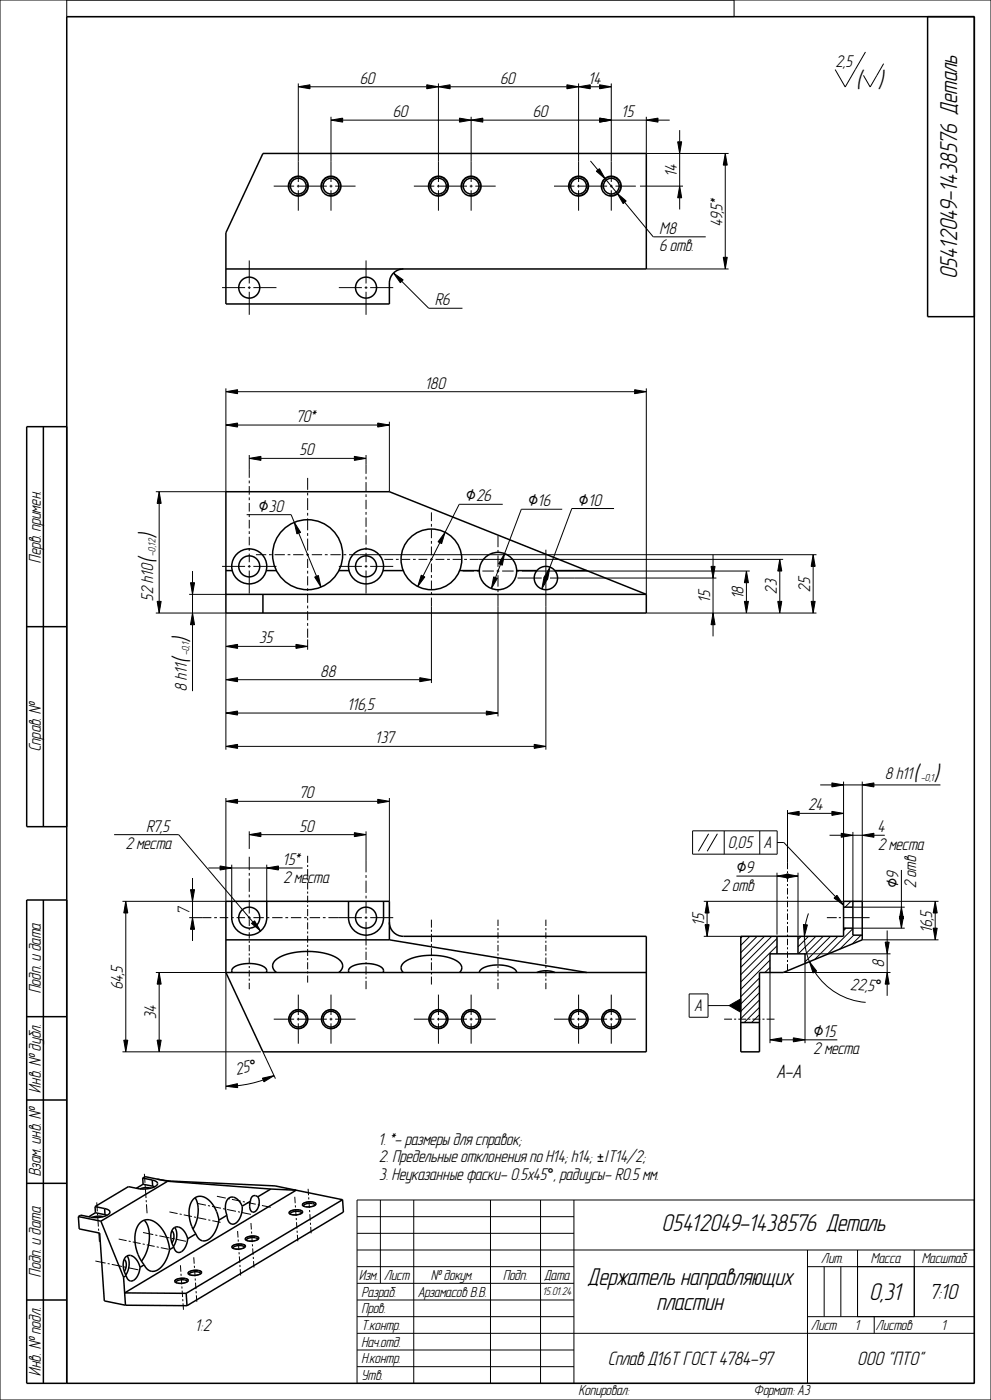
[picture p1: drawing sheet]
<svg xmlns="http://www.w3.org/2000/svg" width="297mm" height="420mm" viewBox="0 0 297 420" stroke-linecap="round" stroke-linejoin="round" font-family="sans-serif">
<g fill="#000">
<path d="M89.4 26l3.5-.6v1.2zM99.2 36l3.5-.6v1.2zM131.4 26l3.5-.6v1.2zM127.9 25.4l3.5 .6-3.5 .6zM141.2 36l3.5-.6v1.2zM137.7 35.4l3.5 .6-3.5 .6zM169.9 25.4l3.5 .6-3.5 .6zM173.4 26l3.5-.6v1.2zM179.7 35.4l3.5 .6-3.5 .6zM179.7 25.4l3.5 .6-3.5 .6zM193.7 36l3.5-.6v1.2zM178.7 51.4l.9-.8 1.8 3.1z"/>
<path d="M185 58l2.7 2.3-1 .8zM203.7 55.8l.6 3.5h-1.2zM203.1 42.5h1.2l-.6 3.5zM217.4 46l.6 3.5h-1.2zM117.9 81.9l2.9 2.1-.8 .8zM216.8 77.2h1.2l-.6 3.5zM67.7 117.5l3.5-.6v1.2zM190.2 116.9l3.5 .6-3.5 .6zM67.7 127.5l3.5-.6v1.2zM74.7 137.5l3.5-.6v1.2zM106.2 136.9l3.5 .6-3.5 .6zM113.2 126.9l3.5 .6-3.5 .6z"/>
<path d="M47.7 147.5l.6 3.5h-1.2zM88.2 156.7l1.9 3-1.1 .5zM133.4 159.7l-1 3.4-1.1-.6zM57.1 174.8h1.2l-.6 3.5zM94.3 173.1l1.1-.4 .8 3.4zM126.2 172.5l1.1 .6-2.1 2.8zM147.9 173.1l1.2 .4-1.8 3.1zM151.2 166.1l-.6 3.5-1.2-.5zM163 173.2l1.2 .4-1.8 3.1zM164.8 170.1l-.6 3.5-1.2-.4zM213.1 169.9h1.2l-.6 3.5zM223.7 171.3l.6 3.5h-1.2z"/>
<path d="M233.7 167.8l.6 3.5h-1.2zM243.7 166.4l.6 3.5h-1.2zM47.1 180.4h1.2l-.6 3.5zM57.7 183.9l.6 3.5h-1.2zM67.7 193.9l3.5-.6v1.2zM88.7 193.3l3.5 .6-3.5 .6zM213.7 183.9l.6 3.5h-1.2zM223.1 180.4h1.2l-.6 3.5zM233.1 180.4h1.2l-.6 3.5zM243.1 180.4h1.2l-.6 3.5zM67.7 203.9l3.5-.6v1.2zM67.7 213.9l3.5-.6v1.2z"/>
<path d="M125.8 203.3l3.5 .6-3.5 .6zM145.7 213.3l3.5 .6-3.5 .6zM67.7 223.9l3.5-.6v1.2zM160.1 223.3l3.5 .6-3.5 .6zM249.3 234.9l3.5 .6-3.5 .6zM258.4 235.5l3.5-.6v1.2zM67.7 240.4l3.5-.6v1.2zM74.7 250.4l3.5-.6v1.2zM106.2 249.8l3.5 .6-3.5 .6zM113.2 239.8l3.5 .6-3.5 .6zM236 244l3.5-.6v1.2zM249.3 243.4l3.5 .6-3.5 .6z"/>
<path d="M252.1 250l3.5 .6-3.5 .6zM258.4 250.6l3.5-.6v1.2zM37.7 270.4l.6 3.5h-1.2zM57.7 275.3l.6 3.5h-1.2zM57.1 266.9h1.2l-.6 3.5zM65.9 259.8l3.5 .6-3.5 .6zM75.4 277l.9-.8 1.8 3.1zM79.9 260.4l3.5-.6v1.2zM211.9 270.4l.6 3.5h-1.2zM232.9 262.8l3.5-.6v1.2zM235.7 262.2l3.5 .6-3.5 .6zM250 269.4l.8-.8 2 2.9z"/>
<path d="M270.1 272.1l.6 3.5h-1.2zM269.5 274.9h1.2l-.6 3.5zM280.3 270.4l.6 3.5h-1.2zM47.7 291.7l.6 3.5h-1.2zM211.3 277.4h1.2l-.6 3.5zM218.5 301.7l3.5-2v4zM240.8 277.4l1.2 .1-.9 3.4zM242.6 288.5l2.1 2.8-1 .6zM265.9 291.7l.6 3.5h-1.2zM265.3 282.6h1.2l-.6 3.5zM279.7 278.4h1.2l-.6 3.5zM37.1 312h1.2l-.6 3.5z"/>
<path d="M47.1 312h1.2l-.6 3.5zM230.8 312l3.5-.6v1.2zM237.8 311.4l3.5 .6-3.5 .6zM67.7 325.9l3.5-.8v1.2zM78.7 323.4l3.4-.7-3 1.9z"/>
</g>
<g fill="none" stroke="#000" stroke-width=".3">
<path d="M0 0h297v420h-297zM20 0v5h200v-5M259.4 15.6l-6.1 10.5-3-5.2M264.8 19.1l-4 7-2-3.5M89.4 26l3.5-.6v1.2zM89.4 25v29.6M92.9 26h35M99.2 36l3.5-.6v1.2zM99.2 35v19.6M102.7 36h35M127.9 25.4l3.5 .6-3.5 .6zM131.4 26l3.5-.6v1.2z"/>
<path d="M131.4 25v29.6M134.9 26h35M137.7 35.4l3.5 .6-3.5 .6zM141.2 36l3.5-.6v1.2zM141.2 35v19.6M141.2 36h38.5M169.9 25.4l3.5 .6-3.5 .6zM173.4 26l3.5-.6v1.2zM173.4 25v29.6M176.9 26h2.8M179.7 35.4l3.5 .6-3.5 .6zM179.7 25.4l3.5 .6-3.5 .6z"/>
<path d="M183.2 25v29.6M183.2 36h10.5M193.7 36l3.5-.6v1.2zM193.7 35v11h24.7M197.2 36h3.5M203.7 39v3.5M82 55.8h6.2M86.7 56.6a2.8 2.8 0 0 1 2.5-3.6 2.8 2.8 0 0 1 3 3.1 2.8 2.8 0 0 1-3.5 2.4M89 55.8h9M89.4 55.4v.9M89.4 57.1v6.1M96.5 56.6a2.8 2.8 0 0 1 2.5-3.6 2.8 2.8 0 0 1 3 3.1 2.8 2.8 0 0 1-3.5 2.4"/>
<path d="M98.8 55.8h.8M99.2 55.4v.9M99.2 57.1v6.1M100.4 55.8h6.2M124 55.8h6.2M128.7 56.6a2.8 2.8 0 0 1 2.5-3.6 2.8 2.8 0 0 1 3 3.1 2.8 2.8 0 0 1-3.5 2.4M131 55.8h9M131.4 55.4v.9M131.4 57.1v6.1M138.5 56.6a2.8 2.8 0 0 1 2.5-3.6 2.8 2.8 0 0 1 3 3.1 2.8 2.8 0 0 1-3.5 2.4M140.8 55.8h.8M141.2 55.4v.9"/>
<path d="M141.2 57.1v6.1M142.4 55.8h6.2M166 55.8h6.2M170.7 56.6a2.8 2.8 0 0 1 2.5-3.6 2.8 2.8 0 0 1 3 3.1 2.8 2.8 0 0 1-3.5 2.4M173 55.8h9M173.4 55.4v.9M173.4 57.1v6.1M177 48.3l2.2 2.7M178.7 51.4l.9-.8 1.8 3.1zM180.5 56.6a2.8 2.8 0 0 1 2.5-3.6 2.8 2.8 0 0 1 3 3.1 2.8 2.8 0 0 1-3.5 2.4M181.4 53.7l3.6 4.3M182.8 55.8h.8"/>
<path d="M183.2 55.4v.9M183.2 57.1v6.1M184.4 55.8h6.2M185 58l2.7 2.3-1 .8zM191.8 55.8h12.9M203.1 42.5h1.2l-.6 3.5zM203.7 55.8l.6 3.5h-1.2zM203.7 46v9.8M203.7 59.3v3.5M217.4 46l.6 3.5h-1.2zM217.4 49.5v27.7M74.7 78.1v6.9"/>
<path d="M109.7 78.1v6.9M187.2 60.7l8.6 10.4h15.7M216.8 77.2h1.2l-.6 3.5zM66.5 86.3h7M74.3 86.3h.8M74.7 85.9v.8M74.7 87.5v6.9M75.9 86.3h6.9M101.5 86.3h7M109.3 86.3h.8M109.7 85.9v.8M109.7 87.5v6.9"/>
<path d="M110.9 86.3h6.9M117.9 81.9l2.9 2.1-.8 .8zM120.4 84.4l8.1 8.1h10.1M193.7 80.7h24.7M67.7 117.5l3.5-.6v1.2zM67.7 116.5v31h-21M71.2 117.5h119M190.2 116.9l3.5 .6-3.5 .6zM193.7 116.5v61.8M67.7 127.5l3.5-.6v1.2zM71.2 127.5h42M74.7 137.5l3.5-.6v1.2z"/>
<path d="M74.7 136.5v6.8M78.2 137.5h28M106.2 136.9l3.5 .6-3.5 .6zM109.7 136.5v5.6M113.2 126.9l3.5 .6-3.5 .6zM116.7 126.5v21M47.7 147.5l.6 3.5h-1.2zM47.7 151v29.4M73.9 154.4h13.4l.9 2.3M74.7 144.2v.8M74.7 145.8v2.6M74.7 149.2v.9"/>
<path d="M74.7 150.9v2.6M74.7 154.3v.8M74.7 156v2.5M74.7 159.4v.8M88.2 156.7l1.9 3-1.1 .5zM89.5 159.9l5.4 13M92.2 143.4v3.6M92.2 147.8v.8M92.2 149.4v3.6M92.2 153.9v.8M92.2 155.5v3.6M92.2 159.9v.9"/>
<path d="M109.7 143v.8M109.7 144.6v2.9M109.7 148.3v.8M109.7 149.9v2.9M109.7 153.6v.8M109.7 155.2v2.9M109.7 158.9v.8M129.3 153.7v2.6M129.3 157.2v.8M129.3 158.8v2.7M133.4 159.7l-1 3.4-1.1-.6zM150.7 151.3h-13.1l-4.2 8.4"/>
<path d="M168.5 152.8h-12.3l-5 13.3M184 152.6h-12.6l-6.6 17.5M56.7 178.3h11M57.1 174.8h1.2l-.6 3.5zM57.7 171.3v3.5M57.7 178.3v5.6M66.5 169.9h7M74.3 169.9h.8M74.7 161v2.6M74.7 164.4v.9M74.7 166.1v2.6M74.7 169.5v.8"/>
<path d="M74.7 171.2v6.9M75.9 169.9h6.9M76.7 166.4h3.1M80.6 166.4h.9M82.3 166.4h3.1M86.2 166.4h.8M87.9 166.4h3.1M91.8 166.4h.8M92.2 161.6v3.6M92.2 166v.8M92.2 167.7v2.7M92.2 171.2v.9"/>
<path d="M92.2 172.9v2.7M92.2 176.5v.8M92.2 178.1v2.8M93.4 166.4h3.1M94.3 173.1l1.1-.4 .8 3.4zM97.4 166.4h.8M99 166.4h3.1M101.5 169.9h7M102.9 166.4h.9M104.6 166.4h140.1M109.3 169.9h.8M109.7 160.5v2.9"/>
<path d="M109.7 164.2v.8M109.7 165.9v2.8M109.7 169.5v.8M109.7 171.2v6.9M110.9 169.9h6.9M115.2 167.8h2.6M118.7 167.8h.8M120.3 167.8h2.6M123.8 167.8h.8M125.4 167.8h2.7M126.2 172.5l1.1 .6-2.1 2.8zM128.9 167.8h.8"/>
<path d="M129.3 162.3v.8M129.3 163.9v2.7M129.3 167.4v.8M129.3 169.1v2.6M129.3 172.5v.8M129.3 174.2v2.6M129.3 177.6v.9M129.3 179.3v25.6M130.5 167.8h2.7M131.8 162.8l-5 10M134 167.8h.8M135.7 167.8h2.6"/>
<path d="M138.6 171.3h3.5M139.1 167.8h.8M140.8 167.8h93.9M142.9 171.3h.8M144.6 171.3h3.4M147.9 173.1l1.2 .4-1.8 3.1zM148.8 171.3h.9M149.2 160.7v3.4M149.2 165v.8M149.2 166.6v3.5M149.2 170.9v.8M149.2 172.6v3.4"/>
<path d="M149.2 176.8v.8M149.2 178.5v36.4M150 169.3l-1.5 4M150.5 171.3h3.4M151.2 166.1l-.6 3.5-1.2-.5zM154.8 171.3h.8M155.1 173.4h7.3M163 173.2l1.2 .4-1.8 3.1zM163.2 173.4h.8M163.6 164.9v7.3M163.6 173v.8M163.6 174.7v50.2"/>
<path d="M164.8 170.1l-.6 3.5-1.2-.4zM164.8 173.4h49.9M213.1 169.9h1.2l-.6 3.5zM213.7 166.4v3.5M213.7 173.4v10.5M223.7 171.3l.6 3.5h-1.2zM223.7 174.8v5.6M224.7 171.3h-68.3M233.7 167.8l.6 3.5h-1.2zM233.7 171.3v9.1M243.7 166.4l.6 3.5h-1.2zM243.7 169.9v10.5"/>
<path d="M46.7 183.9h21v41M47.1 180.4h1.2l-.6 3.5zM57.7 183.9l.6 3.5h-1.2zM57.7 187.4v19.9M67.7 193.9l3.5-.6v1.2zM71.2 193.9h17.5M88.7 193.3l3.5 .6-3.5 .6zM92.2 181.7v.8M92.2 183.3v2.8M92.2 186.9v.8M92.2 188.6v2.7M92.2 191.8v3.1"/>
<path d="M193.7 183.9h51M213.7 183.9l.6 3.5h-1.2zM213.7 187.4v3.5M223.1 180.4h1.2l-.6 3.5zM233.1 180.4h1.2l-.6 3.5zM243.1 180.4h1.2l-.6 3.5zM67.7 203.9l3.5-.6v1.2zM67.7 213.9l3.5-.6v1.2zM71.2 213.9h74.5M71.2 203.9h54.6M125.8 203.3l3.5 .6-3.5 .6zM145.7 213.3l3.5 .6-3.5 .6z"/>
<path d="M67.7 223.9l3.5-.6v1.2zM67.7 239.4v31h-31M71.2 223.9h88.9M113.2 239.8l3.5 .6-3.5 .6zM116.7 239.4v31M160.1 223.3l3.5 .6-3.5 .6zM245.8 235.5h3.5M249.3 234.9l3.5 .6-3.5 .6zM252.8 234.5v35.9h-41.9M252.8 235.5h5.6M258.4 235.5l3.5-.6v1.2zM258.4 234.5v35.9h22.9"/>
<path d="M261.9 235.5h19.9M34.2 250.4h19.3l22.3 26.2M65.9 259.8l3.5 .6-3.5 .6zM67.7 240.4l3.5-.6v1.2zM69.4 259.4v11M71.2 240.4h42M74.7 257v4M74.7 250.4l3.5-.6v1.2zM74.7 249.4v5.3M78.2 250.4h28M79.9 259.4v11M92.2 256.7v2.2"/>
<path d="M92.2 259.5v.6M106.2 249.8l3.5 .6-3.5 .6zM109.7 249.4v12.3M207.6 249.3h25.3v7h-25.3zM212.4 250.1l-3.1 5.3M215 250.1l-3.1 5.3M217 249.3v7M227.7 249.3v7M232.9 252.8h2l15.5 16.2M236 244l3.5-.6v1.2zM236 243v17.8M239.5 244h9.8"/>
<path d="M248.6 250.6h3.5M249.3 243.4l3.5 .6-3.5 .6zM252.1 250l3.5 .6-3.5 .6zM255.6 249.6v20.8M255.6 250.6h2.8M258.4 250.6l3.5-.6v1.2zM261.9 250.6h3.3M37.7 270.4l.6 3.5h-1.2zM37.7 273.9v38.1M57.1 266.9h1.2l-.6 3.5zM57.7 275.3l.6 3.5h-1.2zM57.7 263.4v3.5"/>
<path d="M57.7 270.4v4.9M57.7 278.8v3.5M62.4 260.4h3.5M63.4 275.3h-6.7M64.2 275.3h.8M65.8 275.3h2.6M69.2 275.3h.9M69.4 260.4h10.5M70.9 275.3h2.6M74.3 275.3h.8M74.7 261.9v.8M74.7 263.5v4"/>
<path d="M74.7 268.4v.8M74.7 270v4.1M74.7 274.9v2.9M74.7 278.4v.7M74.7 279.7v1.9M75.4 277l.9-.8 1.8 3.1zM75.9 275.3h3.2M79.9 275.3h.8M79.9 260.4l3.5-.6v1.2zM81.6 275.3h3.1M83.4 260.4h7.3M85.5 275.3h.9"/>
<path d="M87.2 275.3h3.1M91.1 275.3h.9M92.2 260.7v2.1M92.2 263.5v.6M92.2 264.7v2.1M92.2 267.5v.6M92.2 268.7v2.1M92.2 271.5v.6M92.2 272.7v2.1M92.2 275.4v.7M92.2 276.7v2.1M92.2 279.4v.7"/>
<path d="M92.8 275.3h3.1M96.8 275.3h.8M98.4 275.3h10.1M109.3 275.3h.8M109.7 262.5v.9M109.7 264.2v3.7M109.7 268.7v.8M109.7 270.4v3.7M109.7 274.9v.8M109.7 276.5v7.1M110.9 275.3h6.9M129.3 275.9v2.4"/>
<path d="M129.3 278.9v.6M149.2 275.9v1.9M149.2 278.4v.7M149.2 279.7v1.9M163.6 275.9v1.9M163.6 278.4v.7M163.6 279.7v1.9M211.3 277.4h1.2l-.6 3.5zM211.9 270.4l.6 3.5h-1.2zM211.9 273.9v3.5M220.7 262.8h12.2M232.9 262.8l3.5-.6v1.2z"/>
<path d="M232.9 261.8v18.6M235.7 262.2l3.5 .6-3.5 .6zM236 261.4v.6M236 262.6v2M236 265.2v.6M236 266.4v2M236 269v.6M236 270.2v2M236 272.8v.6M236 274v2M236 276.6v.6M236 277.8v2"/>
<path d="M239.2 261.8v18.9M240.8 277.4l1.2 .1-.9 3.4zM242.3 274l-.9 3.4M247.8 275.3h3M250 269.4l.8-.8 2 2.9zM251.4 275.3h.6M252.7 275.3h7.9M253.6 278.4l-.8 .8M255 270.4l-1.7 1.7M255.6 272l-.1 .1M255.6 278.6l-7.7 7.7M255.6 278.4h15.5"/>
<path d="M255.8 272.1h15.3M265.9 279.1v3.5M269.5 274.9h1.2l-.6 3.5zM270.1 272.1l.6 3.5h-1.2zM270.1 261v11.1M279.7 278.4h1.2l-.6 3.5zM280.3 270.4l.6 3.5h-1.2zM280.3 273.9v4.5M46.7 291.7h21v35.2M47.7 291.7l.6 3.5h-1.2zM47.7 295.2v16.8M74.7 282.2v.6"/>
<path d="M74.7 283.5v1.9M74.7 286v.6M74.7 287.3v1.9M74.7 289.8v.6M74.7 291.1v1.9M74.7 293.6v.6M74.7 294.8v1.9M89.4 298.4v6.1M92.2 280.7v2.1M92.2 283.4v.7M92.2 284.7v2.1M92.2 287.4v.6"/>
<path d="M92.2 288.7v2.1M92.2 291.4v.6M92.2 292.7v2.1M99.2 298.4v6.1M109.7 284.3v.6M109.7 285.5v2.5M109.7 288.6v.7M109.7 289.9v2.5M109.7 293v.6M109.7 294.3v2.4M129.3 280.2v2.4M129.3 283.2v.6"/>
<path d="M129.3 284.4v2.4M129.3 287.4v.7M129.3 288.7v2.4M129.3 291.7v.6M129.3 293v2.4M131.4 298.4v6.1M141.2 298.4v6.1M149.2 282.2v.6M149.2 283.5v1.9M149.2 286v.6M149.2 287.3v1.9M149.2 289.8v.6"/>
<path d="M149.2 291.1v1.9M149.2 293.6v.6M149.2 294.8v1.9M163.6 282.2v.6M163.6 283.5v1.9M163.6 286v.6M163.6 287.3v1.9M163.6 289.8v.6M163.6 291.1v1.9M163.6 293.6v.6M163.6 294.8v1.9M173.4 298.4v6.1"/>
<path d="M183.2 298.4v6.1M206.5 298.2h5.7v7h-5.7zM210.9 280.9h11.1M222.5 280.9l-.5 .5M224.7 280.9l-2.7 2.7M226.9 280.9l-4.9 4.9M227.6 293.4l-5.6 5.6M227.6 295.6l-5.6 5.6M227.6 297.8l-5.6 5.6M227.6 300l-5.6 5.6M229.1 280.9l-7.1 7.1M230.8 291.7v21.3"/>
<path d="M230.8 288l-8.8 8.8M230.8 290.2l-1.5 1.5M231.3 280.9l-9.3 9.3M232.9 281.5l-10.9 10.9M232.9 283.7l-10.9 10.9M232.9 285.9l-.2 .2M234.8 291.7h32.1M236 280.4v.6M236 281.6v2M236 284.2v.6M236 285.4v1.9M236 288v.6"/>
<path d="M236 289.2v1.9M240.1 280.9l-.9 .9M241.1 280.9a19.9 19.9 0 0 0 1.5 7.6M241.3 289.1v23.9M241.3 286.1h25.6M242.3 280.9l-3.1 3.1M242.6 288.5l2.1 2.8-1 .6zM244.2 291.6a19.9 19.9 0 0 0 15.2 9.1M244.5 280.9l-5.2 5.2M246.7 280.9l-5.4 5.4M248.9 280.9l-7.6 7.6M251.1 280.9l-6.9 7"/>
<path d="M255.9 280.5l-4.2 4.2M258.1 280.5l-2.7 2.7M258.4 281.9h22.9M265.3 282.6h1.2l-.6 3.5zM265.9 291.7l.6 3.5h-1.2zM265.9 286.1v5.6M265.9 295.2v3.5M36.7 315.5h41.5M37.1 312h1.2l-.6 3.5zM47.1 312h1.2l-.6 3.5zM78.8 315.5l3.7 8.1M82 305.7h6.2"/>
<path d="M86.7 306.5a2.8 2.8 0 0 1 2.5-3.5 2.8 2.8 0 0 1 3 3 2.8 2.8 0 0 1-3.5 2.5M89 305.7h9M89.4 305.3v.9M89.4 307v6.1M96.5 306.5a2.8 2.8 0 0 1 2.5-3.5 2.8 2.8 0 0 1 3 3 2.8 2.8 0 0 1-3.5 2.5M98.8 305.7h.8M99.2 305.3v.9M99.2 307v6.1M100.4 305.7h6.2M124 305.7h6.2M128.7 306.5a2.8 2.8 0 0 1 2.5-3.5 2.8 2.8 0 0 1 3 3 2.8 2.8 0 0 1-3.5 2.5M131 305.7h9"/>
<path d="M131.4 305.3v.9M131.4 307v6.1M138.5 306.5a2.8 2.8 0 0 1 2.5-3.5 2.8 2.8 0 0 1 3 3 2.8 2.8 0 0 1-3.5 2.5M140.8 305.7h.8M141.2 305.3v.9M141.2 307v6.1M142.4 305.7h6.2M166 305.7h6.2M170.7 306.5a2.8 2.8 0 0 1 2.5-3.5 2.8 2.8 0 0 1 3 3 2.8 2.8 0 0 1-3.5 2.5M173 305.7h9M173.4 305.3v.9M173.4 307v6.1"/>
<path d="M180.5 306.5a2.8 2.8 0 0 1 2.5-3.5 2.8 2.8 0 0 1 3 3 2.8 2.8 0 0 1-3.5 2.5M182.8 305.7h.8M183.2 305.3v.9M183.2 307v6.1M184.4 305.7h6.2M212.2 301.7h6.3M217 305.7h2.4M218.5 301.7l3.5-2v4zM220 305.7h.6M221.3 305.7h2.3M224.3 305.7h.6M225.5 305.7h2.4"/>
<path d="M227.6 302.2l-4.6 4.6M227.6 304.4l-2.4 2.4M227.6 306.6l-.2 .2M228.5 305.7h.6M229.8 305.7h2.3M230.8 312l3.5-.6v1.2zM234.3 312h3.5M237.8 311.4l3.5 .6-3.5 .6zM241.3 312h9.6M67.7 325.9l3.5-.8v1.2zM78.7 323.4l3.4-.7-3 1.9zM78.9 324l-3.4 1-4.3 .7"/>
<path d="M43.3 352.2l.2 2.6M43.5 355.5v.6M43.6 356.7l.2 2.7M65 358.9l2.7 .5M68.3 359.6l.6 .1M69.5 359.8l2.7 .6M88.3 359l.2 2M92.3 356.6l.2 2M92.5 359.2l.1 .6M92.6 359.8h.1M107 360h185v55h-185zM114 360v25"/>
<path d="M124 360v55M147 360v55M162 360v55M172 360v55M28.6 378.3l3.1 .6M29 360.7l.2 2.7M29.2 364l.1 .7M29.3 365.3l.2 2.7M29.5 368.6h.1M29.5 368.6l.1 .6M29.6 369.8l.2 2.7M32.3 379.1l.6 .1"/>
<path d="M33.5 379.3l3.1 .6M35.6 371.7l2.3 .5M38.6 372.3l.6 .2M39.8 372.6l2.3 .5M42.8 373.2l.6 .1M42.9 369.8l3 .6M43.8 360l.1 .7M43.9 361.3l.2 2.7M44 373.4l2.4 .5M46.5 370.5l.7 .1M47 374.1l.6 .1M47.6 374.2h.1"/>
<path d="M47.8 370.8l3 .6M48.2 374.3l2.4 .5M50.8 363.6l2.4 .5M51.4 371.5l.7 .1M52.1 371.6h.1M52.7 371.8l3 .6M53.8 364.2l.6 .1M54.1 379.6l.1 1.9M55.1 364.5l2.4 .5M58.1 377.2l.1 1.9M58.1 365.1l.6 .1M58.2 379.7l.1 .7"/>
<path d="M59.1 361l2.6 .6M59.4 365.3l2.4 .5M62.3 361.7l.6 .1M62.4 366l.6 .1M63.6 361.9l2.6 .6M63.6 366.2l2.5 .5M66.8 362.6l.6 .1M68.1 362.8l2.6 .6M69.5 374.1h.1M69.5 374.2l.9 .5M69.9 373.6l-.4 .6M69.9 373.6h.1"/>
<path d="M70.4 374.7h.1M70.4 374.7h1.4M71.2 373.3l-1.3 .3M71.2 373.3h.1M71.2 369.3l.1 1.9M71.2 373.2l1.5 .1M71.3 363.5l.6 .1M71.4 371.9v.6M71.5 373.1l.1 1.9M71.6 375.7l.1 .6M71.7 376.9l.2 2M71.9 374.7h.1"/>
<path d="M71.9 379.5v.6M72.6 363.8l2.6 .5M72.7 373.3h.1M72.7 373.3l.8 .4M72.8 360.5l.6 .1M73.1 374.3l-1.2 .4M73.1 374.3h.1M73.2 374.3h.1M73.5 373.7h.1M73.5 373.7l-.3 .6M73.5 373.8v.1M73.5 371.7h.1"/>
<path d="M73.6 371.9h.1M73.6 371.9l.7 .3M73.9 371.2l-.3 .6M73.9 371.2h.1M74 360.7l2.7 .6M74.4 372.3h.1M75.2 366.9l.1 1.9M75.4 369.5v.6M75.5 370.7l.1 1.9M75.6 373.3l.1 .6M75.7 374.5l.2 2M75.9 377.1v.6"/>
<path d="M76 378.3l.1 2M76.7 370.9h-1.5l-1.3 .3M76.7 370.9h.1M76.7 370.9l.8 .4M77.1 371.9l-1.3 .4h-1.4M77.2 371.9h.1M77.3 361.4l.6 .1M77.5 371.3h.1M77.5 371.3l-.3 .6M77.5 371.4v.1M78.5 361.6l2.7 .6M86.7 363.8v.1"/>
<path d="M86.7 363.9v.1M86.7 364h.1M86.7 364l.8 .4M87 363.4l-.3 .5M87 363.4h.1M87.5 364.4h.1M87.5 364.4h1.4M88.3 363l-1.3 .4M88.3 363h.1M88.3 363h1.5M88.5 361.6l.1 .6M88.6 362.2h.1"/>
<path d="M88.6 362.8l.1 2M88.8 365.4v.6M88.9 366.7l.1 1.9M89 364.4h.1M89 369.2l.1 .6M89.1 370.5l.2 1.9M89.8 363h.1M89.8 363l.8 .5M90.3 364.1l-1.3 .3M90.3 364h.1M90.6 363.5h.1M90.6 363.5l-.3 .5"/>
<path d="M90.7 363.6h.1M90.7 361.4v.1M90.7 361.5l.8 .5M91 361l-.3 .5M91 361h.1M91.5 362h.1M91.5 362h1.5M92.3 360.6l-1.3 .4M92.3 360.6h.1M92.3 360.6h1.5M92.6 360.5l.1 1.9M92.8 363v.6"/>
<path d="M92.9 364.3l.1 1.9M93 362h.1M93 366.8l.1 .6M93.1 368.1l.1 1.9M93.8 360.6h.1M93.8 360.6l.8 .4M94.2 361.7l-1.2 .3M94.3 361.7h.1M94.6 361h.1M94.6 361.1l-.3 .6M94.7 361.2h.1M107 365h65"/>
<path d="M107 370h65M107 375h185M107 380h65M242 380h50M242 375v40M247 380v15M252 380v15M257 375v20M274 375v20M37.2 380.1l.6 .1M38.4 380.3l3.1 .6M52.4 384.4h.1"/>
<path d="M52.4 384.5h.1M52.4 384.5l.8 .4M52.8 383.9l-.4 .6M52.8 383.9h.1M53.2 384.9h.1M54.2 382.1l.1 .7M54.3 383.4l.2 1.9M54.5 385.9v.7M54.6 387.2l.1 1.9M54.8 389.7v.7M54.9 391l.1 1.9M55.6 383.6l-1.5-.1-1.3 .4"/>
<path d="M55.6 383.6h.1M55.6 383.6l.7 .4M56 384.6l-1.3 .4-1.5-.1M56 384.6h.1M56.3 384h.1M56.4 384l-.4 .6M56.4 384.1h.1M56.4 382h.1M56.4 382.1h.1M56.4 382.1l.9 .4 1.4 .1M56.7 381.5l-.3 .6M56.7 381.5h.1"/>
<path d="M58 381.1l-1.2 .4M58 381.1h.1M58.1 381.1l1.4 .1M58.3 381l.2 1.9M58.5 383.5v.7M58.6 384.8l.1 1.9M58.7 382.6h.1M58.8 387.3v.7M58.8 388.6l.2 1.9M59.5 381.2h.1M59.6 381.2l.8 .4-.4 .6M60 382.2l-1.3 .4"/>
<path d="M60 382.2h.1M60.4 381.7h.1M71.9 380.1h.1M72 380.7l.1 2M107 385h65M107 390h65M107 395h65M107 400h185M242 395h50M262 395v5M107 405h65M107 410h65"/>
</g>
<g fill="none" stroke="#000" stroke-width=".45">
<path d="M278 5v90h14M67.7 80.7h126v-34.7h-114.9l-11.1 23.8v21.4h49v-6.3a4.2 4.2 0 0 1 4.2-4.2M13 128v120M20 128h-12v120h12M67.7 147.5h49l77 30.8v5.6h-126zM67.7 178.3h126M67.7 171.2h1.9M78.8 178.3v5.6M79.8 171.2h3M101.6 171.2h3M114.8 171.2h6M137.8 171.2h5.8"/>
<path d="M154.8 171.2h6.1M166.3 171.2h9.5M8 188h12M13 270v145M20 270h-12v145h284v-410h-272v410M69.4 270.4v4.9a5.2 5.2 0 0 0 5.3 5.2 5.2 5.2 0 0 0 5.2-5.2v-4.9M104.4 270.4v4.9a5.3 5.3 0 0 0 5.3 5.2 5.3 5.3 0 0 0 5.2-5.2v-4.9M116.7 276.7a4.2 4.2 0 0 0 4.2 4.2h72.8v34.6h-114.9l-11.1-23.8M252.8 278.4h2.8M252.8 272.1h2.8M255.6 270.4v10.1h2.8M67.7 291.7h126"/>
<path d="M67.7 281.9h49M69.6 291.7a1.37 1.37 0 0 1 1.1-1.9 9.7 9.7 0 0 1 8.9 .6l.3 .7-.1 .6M82.8 291.7a2.41 2.41 0 0 1-1.1-2.3 2.41 2.41 0 0 1 1.7-2 20.3 20.3 0 0 1 17.9 .2 2.34 2.34 0 0 1 .3 4.1M104.6 291.7a1.37 1.37 0 0 1 1.1-1.9 9.7 9.7 0 0 1 8.9 .6l.3 .7-.1 .6M116.7 281.9v-11.5h-49v21.3M116.7 281.9l59.1 9.8M120.8 291.7a2.04 2.04 0 0 1 .8-3.4 17.4 17.4 0 0 1 15.8 .3 1.93 1.93 0 0 1 .4 3.1M143.6 291.7a2.98 2.98 0 0 1 2.9-1.9 9.5 9.5 0 0 1 8 1.3l.3 .6M160.9 291.7a7.2 7.2 0 0 1 5.4 0M222 280.9h30.8v-10.5h5.6v11.5l-23.6 9.8h-7.2v23.8h-5.6zM232.9 280.9v5.2M239.2 280.9v5.2"/>
<path d="M241.3 289.1v-3h-10.5v5.6M8 305h12M222 306.8h5.6M8 330h12M8 355h12M42.8 353.4l.7-.4 6.7 1.4M42.8 353.4l.1 1.9M42.8 353.4l2.8 .6M42.9 355.3l-2 1.2M42.9 355.3l2.9 .6M45.2 356.4l-1.6-.1-1.6 .4M45.6 354a1.23 1.23 0 0 1 1.5 1.4 6.5 6.5 0 0 1-5.8 1.2l-2.8-.6-10 6"/>
<path d="M45.6 354l.2 1.9M45.8 355.9l.6 .1M47.2 353.7l4.2 .6 31 1.5 20.3 4.1M50.2 354.4l-20 12M50.2 354.4l31 2.3M58.5 359.3a9.9 9.9 0 0 1-.7 9.4M77.3 359.1a3.3 3.3 0 0 1-1.3 4.6 2.26 2.26 0 0 1-.9-3.3M77.3 359.1l-.4-.3a1.33 1.33 0 0 0-1.4 .2 1.33 1.33 0 0 0-.4 1.4M81.2 356.7l7.6 .4-51.4 30.8 18.4 .1M81.2 356.7l-3.9 2.4M102.7 359.9l-46.9 28.1M102.7 359.9l.2 3.7-46.9 28.1"/>
<path d="M23.5 365l.2 3.7 6.2 1.2 1.4 20.4 6.3 1.3M23.5 365l6.7 1.4M28.5 362l.1 1.8M28.5 362l2.8 .6M28.6 363.8l-2 1.2M28.6 363.8l2.9 .6M30.2 366.4l6.8 16.8M30.9 365l-1.6-.1-1.6 .3M31.3 362.6a1.23 1.23 0 0 1 1.5 1.4 6.5 6.5 0 0 1-5.7 1.1l-2.9-.6-.7 .5M31.3 362.6l.2 1.8M31.5 364.4l.6 .2M37.2 377.8a2.9 2.9 0 0 1 .1 3.7"/>
<path d="M38.1 376.8a5.4 5.4 0 0 1-.4 5.7M43.2 379.5l-1.2 .7M43.2 366.1a9.9 9.9 0 0 1 .4 10.2l-1.2 2M50.8 374.9a8.1 8.1 0 0 1-4.3 6.4 2.73 2.73 0 0 1-3.3-1.8M50.8 374.9a10.4 10.4 0 0 0-5.5-8.8 3.7 3.7 0 0 0-4.7 3.4 12.4 12.4 0 0 0 2.6 10M51.5 369.3a2.9 2.9 0 0 1 0 3.6M52.1 374.1l-1.3 .8M52.4 368.2a5.4 5.4 0 0 1-.4 5.7M56.2 371.6a3.7 3.7 0 0 0-3.5-3.5 3.2 3.2 0 0 0-1.4 4.1l.8 1.9M56.2 371.6a3.9 3.9 0 0 1-2.6 4.2 1.79 1.79 0 0 1-1.5-1.7M58.7 370.2l-2.5 1.4M65.6 366a8 8 0 0 0-5.3-7.1 3.3 3.3 0 0 0-3.5 3.5 10.9 10.9 0 0 0 1.9 7.8"/>
<path d="M65.6 366a7 7 0 0 1-4.1 6.3 2.53 2.53 0 0 1-2.8-2.1M68 364.6l-2.4 1.4M69.5 374.1h.1M69.5 374.1l.9 .6M70.4 374.7h.1M72.6 361.8v.1a5 5 0 0 1-2.7 5.3 2.17 2.17 0 0 1-1.9-2.6M72.6 361.8a3.4 3.4 0 0 0-3.5-2.6 3.6 3.6 0 0 0-1.3 4.6l.2 .8M72.7 373.3h.1M72.7 373.3l-1.1-.1a2.22 2.22 0 0 0-2.1 .9M72.7 373.3l.7 .3 .1 .5a3.5 3.5 0 0 1-3.1 .6M73.2 374.3l-.1-.3-.4-.2-1.5-.1a1.13 1.13 0 0 0-1.3 .7v.1M73.5 371.7h.1"/>
<path d="M73.6 371.4l1-.5 1.6-.1 1.1 .3 .2 .6a3.6 3.6 0 0 1-3.9 .2zM75.1 360.4l-2.5 1.4M77.2 371.9l-.1-.3-.4-.2-1.5-.1a1.13 1.13 0 0 0-1.3 .7v.1M86.6 363.8h.1M86.6 363.8l.9 .6M87.5 364.4h.1M89.8 363h.1M89.8 363l-1-.1a2.22 2.22 0 0 0-2.2 .9M89.8 363l.8 .3v.5a3.5 3.5 0 0 1-3.1 .6M90.3 364v-.3l-.4-.2-1.6-.1a1.13 1.13 0 0 0-1.3 .8v.1M90.6 361.4v.1M90.6 361.5l.9 .5"/>
<path d="M91.5 362h.1M93.8 360.6h.1M93.8 360.6l-1-.1a2.22 2.22 0 0 0-2.2 .9M93.8 360.6l.8 .3v.5a3.5 3.5 0 0 1-3.1 .6M94.3 361.6v-.3l-.5-.2-1.5-.1a1.13 1.13 0 0 0-1.3 .8v.1M8 390h12M37 383.2l.6 8.4M37.6 391.6l18.4 .1M37.8 382.7l-.8 .5M42 380.2a3.7 3.7 0 0 0-3.6-3.6 3.2 3.2 0 0 0-1.3 4.2l.7 1.9M42 380.2a3.9 3.9 0 0 1-2.7 4.1 1.79 1.79 0 0 1-1.5-1.6M52.4 384.3v.1"/>
<path d="M55.5 383.5h.1M55.5 383.5h-1a2.22 2.22 0 0 0-2.1 .8M55.6 383.5l.7 .4v.4a3.6 3.6 0 0 1-3.8 .3l-.1-.2M55.8 388l.2 3.7M56.1 384.6l-.1-.3-.4-.3h-1.6a1.13 1.13 0 0 0-1.3 .7l.1 .1M56.4 381.9v.1M56.4 382l.8 .5M57.2 382.5h.1M59.5 381.1h.1M59.5 381.1h-1a2.22 2.22 0 0 0-2.1 .8M59.6 381.1l.7 .4v.5a3.5 3.5 0 0 1-3.1 .5M60.1 382.2l-.1-.3-.4-.3h-1.6a1.13 1.13 0 0 0-1.3 .7l.1 .1"/>
<circle cx="89.4" cy="55.8" r="2.98"/>
<circle cx="89.4" cy="55.8" r="2.36"/>
<circle cx="99.2" cy="55.8" r="2.98"/>
<circle cx="99.2" cy="55.8" r="2.36"/>
<circle cx="131.4" cy="55.8" r="2.98"/>
<circle cx="131.4" cy="55.8" r="2.36"/>
<circle cx="141.2" cy="55.8" r="2.98"/>
<circle cx="141.2" cy="55.8" r="2.36"/>
<circle cx="173.4" cy="55.8" r="2.98"/>
<circle cx="173.4" cy="55.8" r="2.36"/>
<circle cx="183.2" cy="55.8" r="2.98"/>
<circle cx="183.2" cy="55.8" r="2.36"/>
<circle cx="74.7" cy="86.3" r="3.2"/>
<circle cx="109.7" cy="86.3" r="3.2"/>
<circle cx="74.7" cy="169.9" r="5.3"/>
<circle cx="74.7" cy="169.9" r="3.2"/>
<circle cx="92.2" cy="166.4" r="10.5"/>
<circle cx="109.7" cy="169.9" r="5.3"/>
<circle cx="109.7" cy="169.9" r="3.2"/>
<circle cx="129.3" cy="167.8" r="9.1"/>
<circle cx="149.2" cy="171.3" r="5.6"/>
<circle cx="163.6" cy="173.4" r="3.5"/>
<circle cx="74.7" cy="275.3" r="3.2"/>
<circle cx="109.7" cy="275.3" r="3.2"/>
<circle cx="89.4" cy="305.7" r="2.85"/>
<circle cx="89.4" cy="305.7" r="2.36"/>
<circle cx="99.2" cy="305.7" r="2.85"/>
<circle cx="99.2" cy="305.7" r="2.36"/>
<circle cx="131.4" cy="305.7" r="2.85"/>
<circle cx="131.4" cy="305.7" r="2.36"/>
<circle cx="141.2" cy="305.7" r="2.85"/>
<circle cx="141.2" cy="305.7" r="2.36"/>
<circle cx="173.4" cy="305.7" r="2.85"/>
<circle cx="173.4" cy="305.7" r="2.36"/>
<circle cx="183.2" cy="305.7" r="2.85"/>
<circle cx="183.2" cy="305.7" r="2.36"/>
</g>
<text font-size="7.5" x="256.7" y="26.3">( )</text>
<g font-size="7.3">
<text x="286.9" y="83.5" transform="rotate(-90 286.9 83.5)">05412049-1438576 Деталь</text>
<text x="198.5" y="369.4">05412049-1438576 Деталь</text>
<text x="176.4" y="385.6">Держатель направляющих</text>
<text x="260.8" y="390">0,31</text>
<text x="197.1" y="393.1">пластин</text>
</g>
<g font-size="7.2">
<text x="46.6" y="161.3" transform="rotate(-90 46.6 161.3)">)</text>
<text x="46.6" y="168.9" transform="rotate(-90 46.6 168.9)">(</text>
<text x="56.6" y="198.8" transform="rotate(-90 56.6 198.8)">( )</text>
<text x="273.9" y="234.4">( )</text>
</g>
<text font-size="6.6" x="278.9" y="389.7">7:10</text>
<g font-size="5.9">
<text x="232.9" y="323.5">А-А</text>
<text x="182.3" y="409.5">Сплав Д16Т ГОСТ 4784-97</text>
<text x="257.1" y="409.5">ООО &quot;ПТО&quot;</text>
</g>
<g font-size="5.3">
<text x="77.4" y="153.5">⌀30</text>
<text x="139.6" y="150.4">⌀26</text>
<text x="158.2" y="151.9">⌀16</text>
<text x="173.4" y="151.7">⌀10</text>
<text x="220.7" y="261.9">⌀9</text>
<text x="269.3" y="266.4" transform="rotate(-90 269.3 266.4)">⌀9</text>
<text x="243.8" y="311.1">⌀15</text>
</g>
<g font-size="5.1">
<text x="250.5" y="20">2,5</text>
<text x="108.1" y="25.2">60</text>
<text x="150.1" y="25.2">60</text>
<text x="176.6" y="25.2">14</text>
<text x="117.9" y="35.2">60</text>
<text x="159.9" y="35.2">60</text>
<text x="186.5" y="35.2">15</text>
<text x="202.8" y="52.7" transform="rotate(-90 202.8 52.7)">14</text>
<text x="197.8" y="70.2">М8</text>
<text x="216.5" y="67.8" transform="rotate(-90 216.5 67.8)">49,5*</text>
<text x="197.8" y="75.4">6 отв.</text>
<text x="130.5" y="91.6">R6</text>
<text x="127.6" y="116.6">180</text>
<text x="89.1" y="126.6">70*</text>
<text x="89.9" y="136.6">50</text>
<text x="12.3" y="168.9" transform="rotate(-90 12.3 168.9)">Перв. примен.</text>
<text x="222.8" y="179.5" transform="rotate(-90 222.8 179.5)">18</text>
<text x="232.8" y="178.1" transform="rotate(-90 232.8 178.1)">23</text>
<text x="242.8" y="177.5" transform="rotate(-90 242.8 177.5)">25</text>
<text x="45.9" y="180.4" transform="rotate(-90 45.9 180.4)">52 h10</text>
<text x="212.8" y="180.6" transform="rotate(-90 212.8 180.6)">15</text>
<text x="77.6" y="193">35</text>
<text x="96.2" y="203">88</text>
<text x="55.9" y="207.3" transform="rotate(-90 55.9 207.3)">8 h11</text>
<text x="104.4" y="213">116,5</text>
<text x="12.3" y="225.3" transform="rotate(-90 12.3 225.3)">Справ. №</text>
<text x="112.6" y="223">137</text>
<text x="265.3" y="233.7">8 h11</text>
<text x="90" y="239.5">70</text>
<text x="242.3" y="243.1">24</text>
<text x="44" y="249.5">R7,5</text>
<text x="89.9" y="249.5">50</text>
<text x="263.2" y="249.7">4</text>
<text x="37.7" y="254.8">2 места</text>
<text x="218.4" y="254.5">0,05</text>
<text x="229" y="254.5">A</text>
<text x="263.2" y="255">2 места</text>
<text x="84.9" y="259.5">15*</text>
<text x="84.9" y="264.8">2 места</text>
<text x="216.2" y="267.2">2 отв</text>
<text x="274.5" y="266.4" transform="rotate(-90 274.5 266.4)">2 отв</text>
<text x="56.8" y="274.1" transform="rotate(-90 56.8 274.1)">7</text>
<text x="211" y="277.6" transform="rotate(-90 211 277.6)">15</text>
<text x="279.4" y="279.5" transform="rotate(-90 279.4 279.5)">16,5</text>
<text x="265" y="290.1" transform="rotate(-90 265 290.1)">8</text>
<text x="12.3" y="298" transform="rotate(-90 12.3 298)">Подп. и дата</text>
<text x="36.8" y="296.6" transform="rotate(-90 36.8 296.6)">64,5</text>
<text x="254.8" y="296.9" transform="rotate(4 254.8 296.9)">22,</text>
<text x="260" y="297.3" transform="rotate(4 260 297.3)">5°</text>
<text x="46.8" y="305.7" transform="rotate(-90 46.8 305.7)">34</text>
<text x="208.3" y="303.4">A</text>
<text x="243.8" y="316.3">2 места</text>
<text x="71" y="322.4" transform="rotate(-13 71 322.4)">25°</text>
<text x="12.3" y="327.9" transform="rotate(-90 12.3 327.9)">Инв. № дубл.</text>
<text x="113.6" y="343.4">1. *- размеры для справок;</text>
<text x="12.3" y="352.8" transform="rotate(-90 12.3 352.8)">Взам. инв. №</text>
<text x="113.6" y="348.7">2. Предельные отклонения по H14; h14; ±IT14/2;</text>
<text x="113.6" y="353.9">3. Неуказанные фаски- 0.5х45°, радиусы- R0.5 мм.</text>
<text x="12.3" y="383" transform="rotate(-90 12.3 383)">Подп. и дата</text>
<text x="58.7" y="399.4">1:2</text>
<text x="12.3" y="412.9" transform="rotate(-90 12.3 412.9)">Инв. № подл.</text>
</g>
<g font-size="4.4">
<text x="107.6" y="384">Изм.</text>
<text x="115.2" y="384">Лист</text>
<text x="129.2" y="384">№ докум.</text>
<text x="150.9" y="384">Подп.</text>
<text x="163.3" y="384">Дата</text>
<text x="246.2" y="379">Лит.</text>
<text x="261.1" y="379">Масса</text>
<text x="276.3" y="379">Масштаб</text>
<text x="108.4" y="389">Pазраб.</text>
<text x="125.4" y="389">Арзамасов В.В.</text>
<text x="108.4" y="394">Пров.</text>
<text x="108.4" y="399">Т.контр.</text>
<text x="243.2" y="399">Лист</text>
<text x="256.4" y="399">1</text>
<text x="262.6" y="399">Листов</text>
<text x="282.4" y="399">1</text>
<text x="108.4" y="404">Нач.отд.</text>
<text x="108.4" y="409">Н.контр.</text>
<text x="108.4" y="414">Утв.</text>
<text x="173.5" y="418.5">Копировал:</text>
<text x="226" y="418.5">Формат: А3</text>
</g>
<text font-size="3.4" x="162.7" y="388.6">15.01.24</text>
<g font-size="3.1">
<text x="46.6" y="166.8" transform="rotate(-90 46.6 166.8)">-0,12</text>
<text x="56.6" y="196.6" transform="rotate(-90 56.6 196.6)">-0,1</text>
<text x="276.1" y="234.4">-0,1</text>
</g>
</svg>
